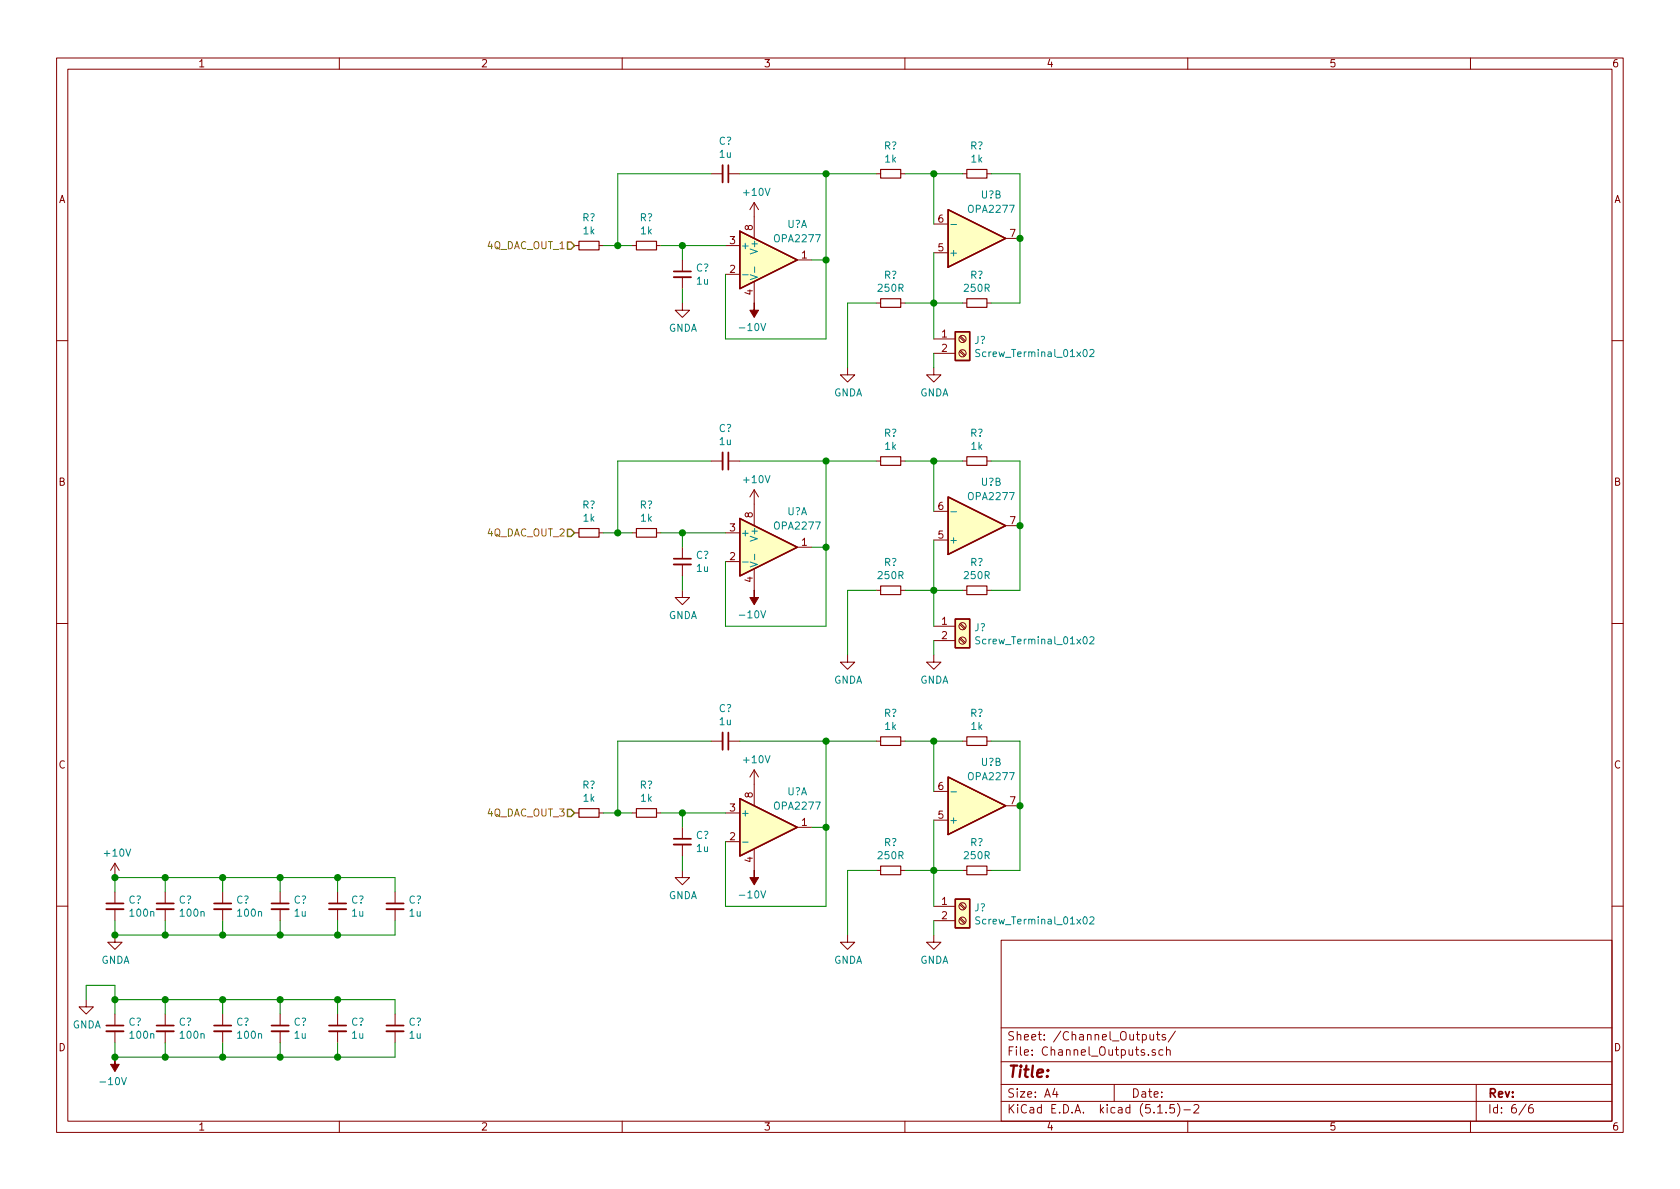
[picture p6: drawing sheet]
<svg xmlns="http://www.w3.org/2000/svg" width="297mm" height="210mm" viewBox="0 0 297 210" stroke-linecap="round" stroke-linejoin="round" font-family="sans-serif">
<g fill="none" stroke="#840000" stroke-width=".18">
<path d="M10 10.3h277v189.9h-277zM12 12.2h273v186.1h-273zM60 10.3v1.9M110 10.3v1.9M160 10.3v1.9M210 10.3v1.9M260 10.3v1.9M125.7 30.7h2.1M128.8 30.7h2M133.3 35.8v6.4M133.3 35.8l-.7 1.3M133.3 35.8l.8 1.3"/>
<path d="M154.9 30.7h.8M159.3 30.7h.7M165.1 39.6h2.5M170.2 30.7h.7M174.5 30.7h.8M101.6 43.4h.8M105.9 43.4h.8M111.8 43.4h.7M116.1 43.4h.7M120.6 53.6v1.3h1.3l-1.3 1.2-1.2-1.2h1.2M120.6 46v2M120.6 49v2"/>
<path d="M128.3 48.5h2.5M128.3 43.4h2.5M133.3 49.8v3.8M141 46h2.5M154.9 53.6h.8M159.3 53.6h.7M165.1 59.9h3.8M165.1 44.7h2.5M169.6 59.6l.9 .8M169.8 59.4l.9 .9M170.2 53.6h.7M174.5 53.6h.8"/>
<path d="M177.8 42.2h2.5M10 60.2h2M149.9 65v1.3h1.2l-1.2 1.3-1.3-1.3h1.3M165.1 65v1.3h1.3l-1.3 1.3-1.3-1.3h1.3M165.1 62.5h3.8M169.6 62.1l.9 .9M169.8 62l.9 .8M285 60.2h2M101.6 94.2h.8M105.9 94.2h.8M111.8 94.2h.7M116.1 94.2h.7"/>
<path d="M120.6 96.8v2M120.6 99.8v2M125.7 81.5h2.1M128.3 94.2h2.5M128.3 99.3h2.5M128.8 81.5h2M133.3 86.6v6.4M133.3 86.6l-.7 1.3M133.3 86.6l.8 1.3M141 96.8h2.5M154.9 81.5h.8M159.3 81.5h.7"/>
<path d="M165.1 95.5h2.5M165.1 90.4h2.5M170.2 81.5h.7M174.5 81.5h.8M177.8 93h2.5M10 110.3h2M120.6 104.4v1.3h1.3l-1.3 1.2-1.2-1.2h1.2M133.3 100.6v3.8M149.9 115.8v1.3h1.2l-1.2 1.3-1.3-1.3h1.3M154.9 104.4h.8M159.3 104.4h.7M165.1 115.8v1.3h1.3l-1.3 1.3-1.3-1.3h1.3"/>
<path d="M165.1 110.7h3.8M165.1 113.3h3.8M169.6 112.9l.9 .9M169.6 110.4l.9 .8M169.8 112.8l.9 .8M169.8 110.2l.9 .9M170.2 104.4h.7M174.5 104.4h.8M285 110.3h2M125.7 131.1h2.1M128.8 131.1h2M133.3 136.1l-.7 1.3"/>
<path d="M133.3 136.1v6.4M133.3 136.1l.8 1.3M154.9 131.1h.8M159.3 131.1h.7M165.1 139.9h2.5M170.2 131.1h.7M174.5 131.1h.8M20.3 152.6v2.6M20.3 157.7v2.1M20.3 152.6l-.7 1.3M20.3 152.6l.8 1.3M29.2 157.7v2.1"/>
<path d="M39.4 157.7v2.1M49.5 157.7v2.1M59.7 157.7v2.1M69.8 157.7v2.1M101.6 143.8h.8M105.9 143.8h.8M111.8 143.8h.7M116.1 143.8h.7M120.6 153.9v1.3h1.3l-1.3 1.3-1.2-1.3h1.2M120.6 146.3v2M120.6 149.3v2.1M128.3 143.8h2.5"/>
<path d="M128.3 148.8h2.5M133.3 150.1v3.8M141 146.3h2.5M154.9 153.9h.8M159.3 153.9h.7M165.1 145h2.5M169.6 159.9l.9 .9M169.8 159.8l.9 .8M170.2 153.9h.7M174.5 153.9h.8M177.8 142.5h2.5M10 160.2h2"/>
<path d="M15.2 176.8v1.2h1.3l-1.3 1.3-1.2-1.3h1.2M20.3 165.3v1.3h1.3l-1.3 1.3-1.3-1.3h1.3M20.3 160.8v2M20.3 179.3v2.1M29.2 160.8v2M29.2 179.3v2.1M39.4 160.8v2M39.4 179.3v2.1M49.5 160.8v2M49.5 179.3v2.1M59.7 160.8v2M59.7 179.3v2.1"/>
<path d="M69.8 160.8v2M69.8 179.3v2.1M149.9 165.3v1.3h1.2l-1.2 1.3-1.3-1.3h1.3M165.1 165.3v1.3h1.3l-1.3 1.3-1.3-1.3h1.3M165.1 160.3h3.8M165.1 162.8h3.8M169.6 162.5l.9 .8M169.8 162.3l.9 .8M177 166.3h108v32h-108zM285 160.2h2M20.3 182.4v2M29.2 182.4v2"/>
<path d="M39.4 182.4v2M49.5 182.4v2M59.7 182.4v2M60 198.3v1.9M69.8 182.4v2M110 198.3v1.9M160 198.3v1.9M177 194.8h108M177 191.8h108M177 187.8h108M177 181.8h108M186.5 192.5l-.4 1h1"/>
<path d="M186.8 193v1M197 191.8v3M203.3 182.9v.8a.37 .37 0 0 0 .7 .1M204 182.9v1M204.3 185.7a.37 .37 0 0 0-.6 .1l.1 .2 .5 .2v.1l-.2 .3-.4-.1M204.5 182.9h.6M204.7 182.4v1.3l.4 .2M204.7 196.8h.8M205.6 185.7l-.4-.1-.3 .3 .1 .6 .2 .1 .4-.1M206 183a.37 .37 0 0 0-.5 .1v.3l.5 .1 .1 .1-.2 .3-.4-.1M206.2 196.7v.1M206.2 185.7h.1a.37 .37 0 0 1 .6 .1v.8"/>
<path d="M206.2 185.1v1.5M207.6 195.3h-.7l-.1 .7 .2-.1 .5 .1 .2 .2-.1 .5-.2 .1-.6-.1M207.8 182.3l-1.2 2M208.2 195.1a1.71 1.71 0 0 1 0 2.3M209.3 196.3h1.2M210 198.3v1.9M211.1 195.5l.2-.2h.4l.3 .5-1 1h1M260 198.3v1.9M261 191.8v6.5M269.8 195.2l-1.2 2M271 195.3a.62 .62 0 0 0-.7 .7v.7l.3 .1 .4-.1 .1-.5-.1-.2-.4-.1-.3 .3"/>
<circle cx="170.2" cy="59.9" r=".63"/>
<circle cx="170.2" cy="62.5" r=".63"/>
<circle cx="170.2" cy="113.3" r=".63"/>
<circle cx="170.2" cy="110.7" r=".63"/>
<circle cx="170.2" cy="162.8" r=".63"/>
<circle cx="170.2" cy="160.3" r=".63"/>
</g>
<g fill="none" stroke="#840000" stroke-width=".33">
<path d="M127.8 29.2v3.1M119.1 49h3.1M119.1 99.8h3.1M127.8 80v3.1M127.8 129.5v3.1M119.1 149.3h3.1M18.8 160.8h3M27.7 160.8h3M37.8 160.8h3.1M48 160.8h3.1M58.2 160.8h3M68.3 160.8h3.1"/>
<path d="M18.8 182.4h3M27.7 182.4h3M37.8 182.4h3.1M48 182.4h3.1M58.2 182.4h3M68.3 182.4h3.1"/>
</g>
<g fill="none" stroke="#840000" stroke-width=".3">
<path d="M128.8 29.2v3.1M119.1 48h3.1M119.1 98.8h3.1M128.8 80v3.1M128.8 129.5v3.1M18.8 159.8h3M27.7 159.8h3M37.8 159.8h3.1M48 159.8h3.1M58.2 159.8h3M68.3 159.8h3.1M119.1 148.3h3.1"/>
<path d="M18.8 181.4h3M27.7 181.4h3M37.8 181.4h3.1M48 181.4h3.1M58.2 181.4h3M68.3 181.4h3.1"/>
</g>
<g fill="#840000" stroke="#840000" stroke-width=".18">
<path d="M133.3 104.4v1.3h.8l-.8 1.2-.7-1.2h.7z"/>
<path d="M133.3 153.9v1.3h.8l-.8 1.3-.7-1.3h.7z"/>
<path d="M20.3 186.9v1.3h.8l-.8 1.3-.7-1.3h.7z"/>
<path d="M133.3 53.6v1.3h.8l-.8 1.2-.7-1.2h.7z"/>
</g>
<g fill="#ffffc2" stroke="#ffffc2" stroke-width=".18">
<path d="M168.9 109.5h2.5v5h-2.5z"/>
<path d="M130.8 40.9l10.2 5.1-10.2 5z"/>
<path d="M168.9 159h2.5v5.1h-2.5z"/>
<path d="M130.8 141.2l10.2 5.1-10.2 5.1z"/>
<path d="M167.6 137.4l10.2 5.1-10.2 5.1z"/>
<path d="M167.6 87.9l10.2 5.1-10.2 5z"/>
<path d="M130.8 91.7l10.2 5.1-10.2 5z"/>
<path d="M168.9 58.7h2.5v5h-2.5z"/>
<path d="M167.6 37.1l10.2 5.1-10.2 5z"/>
</g>
<path d="M167.6 37.1l10.2 5.1-10.2 5zM130.8 40.9l10.2 5.1-10.2 5zM168.9 58.7h2.5v5h-2.5zM130.8 91.7l10.2 5.1-10.2 5zM167.6 87.9l10.2 5.1-10.2 5zM168.9 109.5h2.5v5h-2.5zM167.6 137.4l10.2 5.1-10.2 5.1zM130.8 141.2l10.2 5.1-10.2 5.1zM168.9 159h2.5v5.1h-2.5z" fill="none" stroke="#840000" stroke-width=".25"/>
<g fill="none" stroke="#008484" stroke-width=".18">
<path d="M168.1 39.7h1M131.3 48.6h1M132.6 48.6l1.3 .4-1.3 .4M133.4 47.2v1M173.2 61.9l-.5-.1-.1 .1v.5l.6 .2v.2l-.2 .3-.5-.1M192.7 61.9l.5-.1 .2 .3v.3l-.8 .7h.8M131.3 99.4h1M132.6 99.4l1.3 .4-1.3 .4M133.4 98v1M168.1 90.5h1M173.2 112.7l-.5-.1-.1 .1v.5l.6 .2v.2l-.2 .3-.5-.1M192.7 112.7l.5-.1 .2 .3v.3l-.8 .7h.8"/>
<path d="M131.3 148.9h1M132.6 148.9l1.3 .4-1.3 .5M133.4 147.5v1M168.1 140h1M173.2 162.2l-.5-.1-.1 .1v.5l.6 .2v.3l-.2 .2-.5-.1M192.7 162.2l.5-.1 .2 .4v.2l-.8 .7h.8"/>
</g>
<g fill="none" stroke="#840000" stroke-width=".2">
<path d="M155.7 30h3.6v1.5h-3.6zM170.9 30h3.6v1.5h-3.6zM102.4 42.7h3.5v1.5h-3.5zM112.5 42.7h3.6v1.5h-3.6zM155.7 52.8h3.6v1.6h-3.6zM170.9 52.8h3.6v1.6h-3.6zM102.4 93.5h3.5v1.5h-3.5zM112.5 93.5h3.6v1.5h-3.6zM155.7 80.8h3.6v1.5h-3.6zM170.9 80.8h3.6v1.5h-3.6zM155.7 103.6h3.6v1.6h-3.6zM170.9 103.6h3.6v1.6h-3.6z"/>
<path d="M155.7 130.3h3.6v1.5h-3.6zM170.9 130.3h3.6v1.5h-3.6zM102.4 143h3.5v1.5h-3.5zM112.5 143h3.6v1.5h-3.6zM155.7 153.2h3.6v1.5h-3.6zM170.9 153.2h3.6v1.5h-3.6z"/>
</g>
<g fill="none" stroke="#008400" stroke-width=".18">
<path d="M125.7 30.7h-16.5v12.7M130.8 30.7h24.1M146 30.7v29.2h-17.7v-11.4M160 30.7h10.2M165.1 30.7v8.9M175.3 30.7h5v22.9h-5M106.7 43.4h5.1M116.8 43.4h11.5M120.6 43.4v2.6M120.6 51v2.6M143.5 46h2.5M154.9 53.6h-5v11.4"/>
<path d="M160 53.6h10.2M165.1 44.7v15.2M165.1 62.5v2.5M106.7 94.2h5.1M116.8 94.2h11.5M120.6 94.2v2.6M125.7 81.5h-16.5v12.7M130.8 81.5h24.1M143.5 96.8h2.5M146 81.5v29.2h-17.7v-11.4M160 81.5h10.2M165.1 81.5v8.9"/>
<path d="M165.1 95.5v15.2M175.3 81.5h5v22.9h-5M120.6 101.8v2.6M154.9 104.4h-5v11.4M160 104.4h10.2M165.1 113.3v2.5M125.7 131.1h-16.5v12.7M130.8 131.1h24.1M146 131.1v29.2h-17.7v-11.5M160 131.1h10.2M165.1 131.1v8.8M175.3 131.1h5v22.8h-5"/>
<path d="M20.3 157.7v-2.5h49.5v2.5M29.2 155.2v2.5M39.4 155.2v2.5M49.5 155.2v2.5M59.7 155.2v2.5M106.7 143.8h5.1M116.8 143.8h11.5M120.6 143.8v2.5M120.6 151.4v2.5M143.5 146.3h2.5M154.9 153.9h-5v11.4M160 153.9h10.2"/>
<path d="M165.1 145v15.3M15.2 176.8v-2.6h5.1v5.1M20.3 162.8v2.5h49.5v-2.5M20.3 176.8h49.5v2.5M29.2 162.8v2.5M29.2 176.8v2.5M39.4 162.8v2.5M39.4 176.8v2.5M49.5 162.8v2.5M49.5 176.8v2.5M59.7 162.8v2.5M59.7 176.8v2.5"/>
<path d="M165.1 162.8v2.5M20.3 184.4v2.5h49.5v-2.5M29.2 184.4v2.5M39.4 184.4v2.5M49.5 184.4v2.5M59.7 184.4v2.5"/>
</g>
<path d="M100.3 42.8h.7l.6 .6-.6 .7h-.7zM100.3 93.6h.7l.6 .6-.6 .7h-.7zM100.3 143.1h.7l.6 .7-.6 .6h-.7z" fill="none" stroke="#848400" stroke-width=".25"/>
<g fill="#008400" stroke="#008400" stroke-width=".25">
<circle cx="165.1" cy="81.5" r=".51"/>
<circle cx="146.1" cy="46" r=".51"/>
<circle cx="49.5" cy="176.8" r=".51"/>
<circle cx="20.3" cy="165.3" r=".51"/>
<circle cx="109.2" cy="143.8" r=".51"/>
<circle cx="59.7" cy="176.8" r=".51"/>
<circle cx="109.2" cy="43.4" r=".51"/>
<circle cx="165.1" cy="131.1" r=".51"/>
<circle cx="59.7" cy="155.2" r=".51"/>
<circle cx="20.3" cy="176.8" r=".51"/>
<circle cx="29.2" cy="165.3" r=".51"/>
<circle cx="49.5" cy="155.2" r=".51"/>
<circle cx="180.3" cy="142.5" r=".51"/>
<circle cx="146.1" cy="146.3" r=".51"/>
<circle cx="39.4" cy="155.2" r=".51"/>
<circle cx="109.2" cy="94.2" r=".51"/>
<circle cx="120.7" cy="43.4" r=".51"/>
<circle cx="180.3" cy="93" r=".51"/>
<circle cx="29.2" cy="155.2" r=".51"/>
<circle cx="146.1" cy="96.8" r=".51"/>
<circle cx="20.3" cy="155.2" r=".51"/>
<circle cx="180.3" cy="42.2" r=".51"/>
<circle cx="59.7" cy="186.9" r=".51"/>
<circle cx="146.1" cy="81.5" r=".51"/>
<circle cx="165.1" cy="53.6" r=".51"/>
<circle cx="49.5" cy="186.9" r=".51"/>
<circle cx="20.3" cy="186.9" r=".51"/>
<circle cx="165.1" cy="30.7" r=".51"/>
<circle cx="39.4" cy="186.9" r=".51"/>
<circle cx="146.1" cy="30.7" r=".51"/>
<circle cx="146.1" cy="131.1" r=".51"/>
<circle cx="29.2" cy="186.9" r=".51"/>
<circle cx="59.7" cy="165.3" r=".51"/>
<circle cx="120.7" cy="143.8" r=".51"/>
<circle cx="29.2" cy="176.8" r=".51"/>
<circle cx="165.1" cy="153.9" r=".51"/>
<circle cx="49.5" cy="165.3" r=".51"/>
<circle cx="165.1" cy="104.4" r=".51"/>
<circle cx="39.4" cy="165.3" r=".51"/>
<circle cx="39.4" cy="176.8" r=".51"/>
<circle cx="120.7" cy="94.2" r=".51"/>
</g>
<text font-size="2.8" fill="#840000" x="178" y="190.5">Title:</text>
<g font-size="2.1" fill="#840000">
<text x="178" y="184">Sheet: /Channel_Outputs/</text>
<text x="178" y="186.7">File: Channel_Outputs.sch</text>
<text x="178" y="196.9">KiCad E.D.A. kicad (5.1.5)-2</text>
<text x="178" y="194.1">Size: A4</text>
<text x="200" y="194.1">Date:</text>
<text x="263" y="194.1">Rev:</text>
<text x="263" y="196.9">Id: 6/6</text>
</g>
<g font-size="1.8" fill="#840000">
<text x="35" y="11.9">1</text>
<text x="85" y="11.9">2</text>
<text x="135" y="11.9">3</text>
<text x="185" y="11.9">4</text>
<text x="235" y="11.9">5</text>
<text x="285" y="11.9">6</text>
<text x="10.4" y="35.9">A</text>
<text x="285.4" y="35.9">A</text>
<text x="133.1" y="40.7" transform="rotate(-90 133.1 40.7)">8</text>
<text x="165.9" y="39.4">6</text>
<text x="178.6" y="41.9">7</text>
<text x="129.1" y="43.2">3</text>
<text x="141.8" y="45.7">1</text>
<text x="165.9" y="44.4">5</text>
<text x="129.1" y="48.3">2</text>
<text x="133.1" y="52.2" transform="rotate(-90 133.1 52.2)">4</text>
<text x="166.5" y="59.7">1</text>
<text x="166.5" y="62.2">2</text>
<text x="10.4" y="85.9">B</text>
<text x="285.4" y="85.9">B</text>
<text x="129.1" y="94">3</text>
<text x="133.1" y="91.5" transform="rotate(-90 133.1 91.5)">8</text>
<text x="165.9" y="95.2">5</text>
<text x="165.9" y="90.2">6</text>
<text x="178.6" y="92.7">7</text>
<text x="129.1" y="99.1">2</text>
<text x="141.8" y="96.5">1</text>
<text x="133.1" y="103" transform="rotate(-90 133.1 103)">4</text>
<text x="166.5" y="110.5">1</text>
<text x="166.5" y="113">2</text>
<text x="10.4" y="135.9">C</text>
<text x="285.4" y="135.9">C</text>
<text x="129.1" y="143.5">3</text>
<text x="133.1" y="141.1" transform="rotate(-90 133.1 141.1)">8</text>
<text x="165.9" y="139.7">6</text>
<text x="178.6" y="142.2">7</text>
<text x="129.1" y="148.6">2</text>
<text x="141.8" y="146">1</text>
<text x="165.9" y="144.8">5</text>
<text x="133.1" y="152.5" transform="rotate(-90 133.1 152.5)">4</text>
<text x="166.5" y="160">1</text>
<text x="166.5" y="162.6">2</text>
<text x="10.4" y="185.9">D</text>
<text x="285.4" y="185.9">D</text>
<text x="35" y="199.9">1</text>
<text x="85" y="199.9">2</text>
<text x="135" y="199.9">3</text>
<text x="185" y="199.9">4</text>
<text x="235" y="199.9">5</text>
<text x="285" y="199.9">6</text>
</g>
<g font-size="1.8" fill="#008484">
<text x="127.1" y="25.6">C?</text>
<text x="127.3" y="27.9">1u</text>
<text x="156.3" y="26.4">R?</text>
<text x="156.5" y="28.7">1k</text>
<text x="171.6" y="26.4">R?</text>
<text x="171.8" y="28.7">1k</text>
<text x="131.6" y="34.6">+10V</text>
<text x="173.5" y="35.1">U?B</text>
<text x="103" y="39.1">R?</text>
<text x="103.2" y="41.4">1k</text>
<text x="113.1" y="39.1">R?</text>
<text x="113.3" y="41.4">1k</text>
<text x="139.2" y="40.3">U?A</text>
<text x="171.4" y="37.6">OPA2277</text>
<text x="130.9" y="44.1">+</text>
<text x="134" y="44.5" transform="rotate(-90 134 44.5)">V+</text>
<text x="137.1" y="42.8">OPA2277</text>
<text x="167.8" y="45.3">+</text>
<text x="123.1" y="48">C?</text>
<text x="123.2" y="50.3">1u</text>
<text x="155.4" y="51.6">250R</text>
<text x="156.3" y="49.3">R?</text>
<text x="170.6" y="51.6">250R</text>
<text x="171.6" y="49.3">R?</text>
<text x="118.2" y="58.7">GNDA</text>
<text x="131.1" y="58.5">-10V</text>
<text x="172.3" y="60.8">J?</text>
<text x="173.3" y="63.1">Screw_Terminal_01x02</text>
<text x="147.4" y="70.1">GNDA</text>
<text x="162.6" y="70.1">GNDA</text>
<text x="127.1" y="76.4">C?</text>
<text x="156.3" y="77.2">R?</text>
<text x="171.6" y="77.2">R?</text>
<text x="127.3" y="78.7">1u</text>
<text x="156.5" y="79.5">1k</text>
<text x="171.8" y="79.5">1k</text>
<text x="103" y="89.9">R?</text>
<text x="113.1" y="89.9">R?</text>
<text x="131.6" y="85.4">+10V</text>
<text x="171.4" y="88.4">OPA2277</text>
<text x="173.5" y="85.9">U?B</text>
<text x="103.2" y="92.2">1k</text>
<text x="113.3" y="92.2">1k</text>
<text x="130.9" y="94.9">+</text>
<text x="134" y="95.3" transform="rotate(-90 134 95.3)">V+</text>
<text x="137.1" y="93.6">OPA2277</text>
<text x="139.2" y="91.1">U?A</text>
<text x="123.1" y="98.8">C?</text>
<text x="123.2" y="101.1">1u</text>
<text x="156.3" y="100.1">R?</text>
<text x="167.8" y="96.1">+</text>
<text x="171.6" y="100.1">R?</text>
<text x="155.4" y="102.4">250R</text>
<text x="170.6" y="102.4">250R</text>
<text x="118.2" y="109.5">GNDA</text>
<text x="131.1" y="109.3">-10V</text>
<text x="172.3" y="111.6">J?</text>
<text x="173.3" y="113.9">Screw_Terminal_01x02</text>
<text x="127.1" y="125.9">C?</text>
<text x="147.4" y="120.9">GNDA</text>
<text x="162.6" y="120.9">GNDA</text>
<text x="127.3" y="128.2">1u</text>
<text x="156.3" y="126.8">R?</text>
<text x="156.5" y="129.1">1k</text>
<text x="171.6" y="126.8">R?</text>
<text x="171.8" y="129.1">1k</text>
<text x="131.6" y="135">+10V</text>
<text x="171.4" y="138">OPA2277</text>
<text x="173.5" y="135.4">U?B</text>
<text x="103" y="139.5">R?</text>
<text x="103.2" y="141.8">1k</text>
<text x="113.1" y="139.5">R?</text>
<text x="113.3" y="141.8">1k</text>
<text x="137.1" y="143.2">OPA2277</text>
<text x="139.2" y="140.6">U?A</text>
<text x="123.1" y="148.4">C?</text>
<text x="130.9" y="144.4">+</text>
<text x="134" y="144.8" transform="rotate(-90 134 144.8)">V+</text>
<text x="156.3" y="149.6">R?</text>
<text x="167.8" y="145.7">+</text>
<text x="171.6" y="149.6">R?</text>
<text x="18.6" y="151.5">+10V</text>
<text x="123.2" y="150.7">1u</text>
<text x="155.4" y="151.9">250R</text>
<text x="170.6" y="151.9">250R</text>
<text x="22.7" y="159.8">C?</text>
<text x="31.6" y="159.8">C?</text>
<text x="41.8" y="159.8">C?</text>
<text x="51.9" y="159.8">C?</text>
<text x="62.1" y="159.8">C?</text>
<text x="72.3" y="159.8">C?</text>
<text x="118.2" y="159">GNDA</text>
<text x="131.1" y="158.9">-10V</text>
<text x="172.3" y="161.2">J?</text>
<text x="23.1" y="162.1">100n</text>
<text x="32" y="162.1">100n</text>
<text x="42.2" y="162.1">100n</text>
<text x="52.1" y="162.1">1u</text>
<text x="62.3" y="162.1">1u</text>
<text x="72.4" y="162.1">1u</text>
<text x="173.3" y="163.5">Screw_Terminal_01x02</text>
<text x="17.9" y="170.4">GNDA</text>
<text x="147.4" y="170.4">GNDA</text>
<text x="162.6" y="170.4">GNDA</text>
<text x="12.8" y="181.9">GNDA</text>
<text x="22.7" y="181.4">C?</text>
<text x="23.1" y="183.7">100n</text>
<text x="31.6" y="181.4">C?</text>
<text x="32" y="183.7">100n</text>
<text x="41.8" y="181.4">C?</text>
<text x="42.2" y="183.7">100n</text>
<text x="51.9" y="181.4">C?</text>
<text x="52.1" y="183.7">1u</text>
<text x="62.1" y="181.4">C?</text>
<text x="62.3" y="183.7">1u</text>
<text x="72.3" y="181.4">C?</text>
<text x="72.4" y="183.7">1u</text>
<text x="18.1" y="191.9">-10V</text>
</g>
<g font-size="1.8" fill="#848400">
<text x="86.2" y="44.1">4Q_DAC_OUT_1</text>
<text x="86.2" y="94.9">4Q_DAC_OUT_2</text>
<text x="86.2" y="144.4">4Q_DAC_OUT_3</text>
</g>
</svg>
